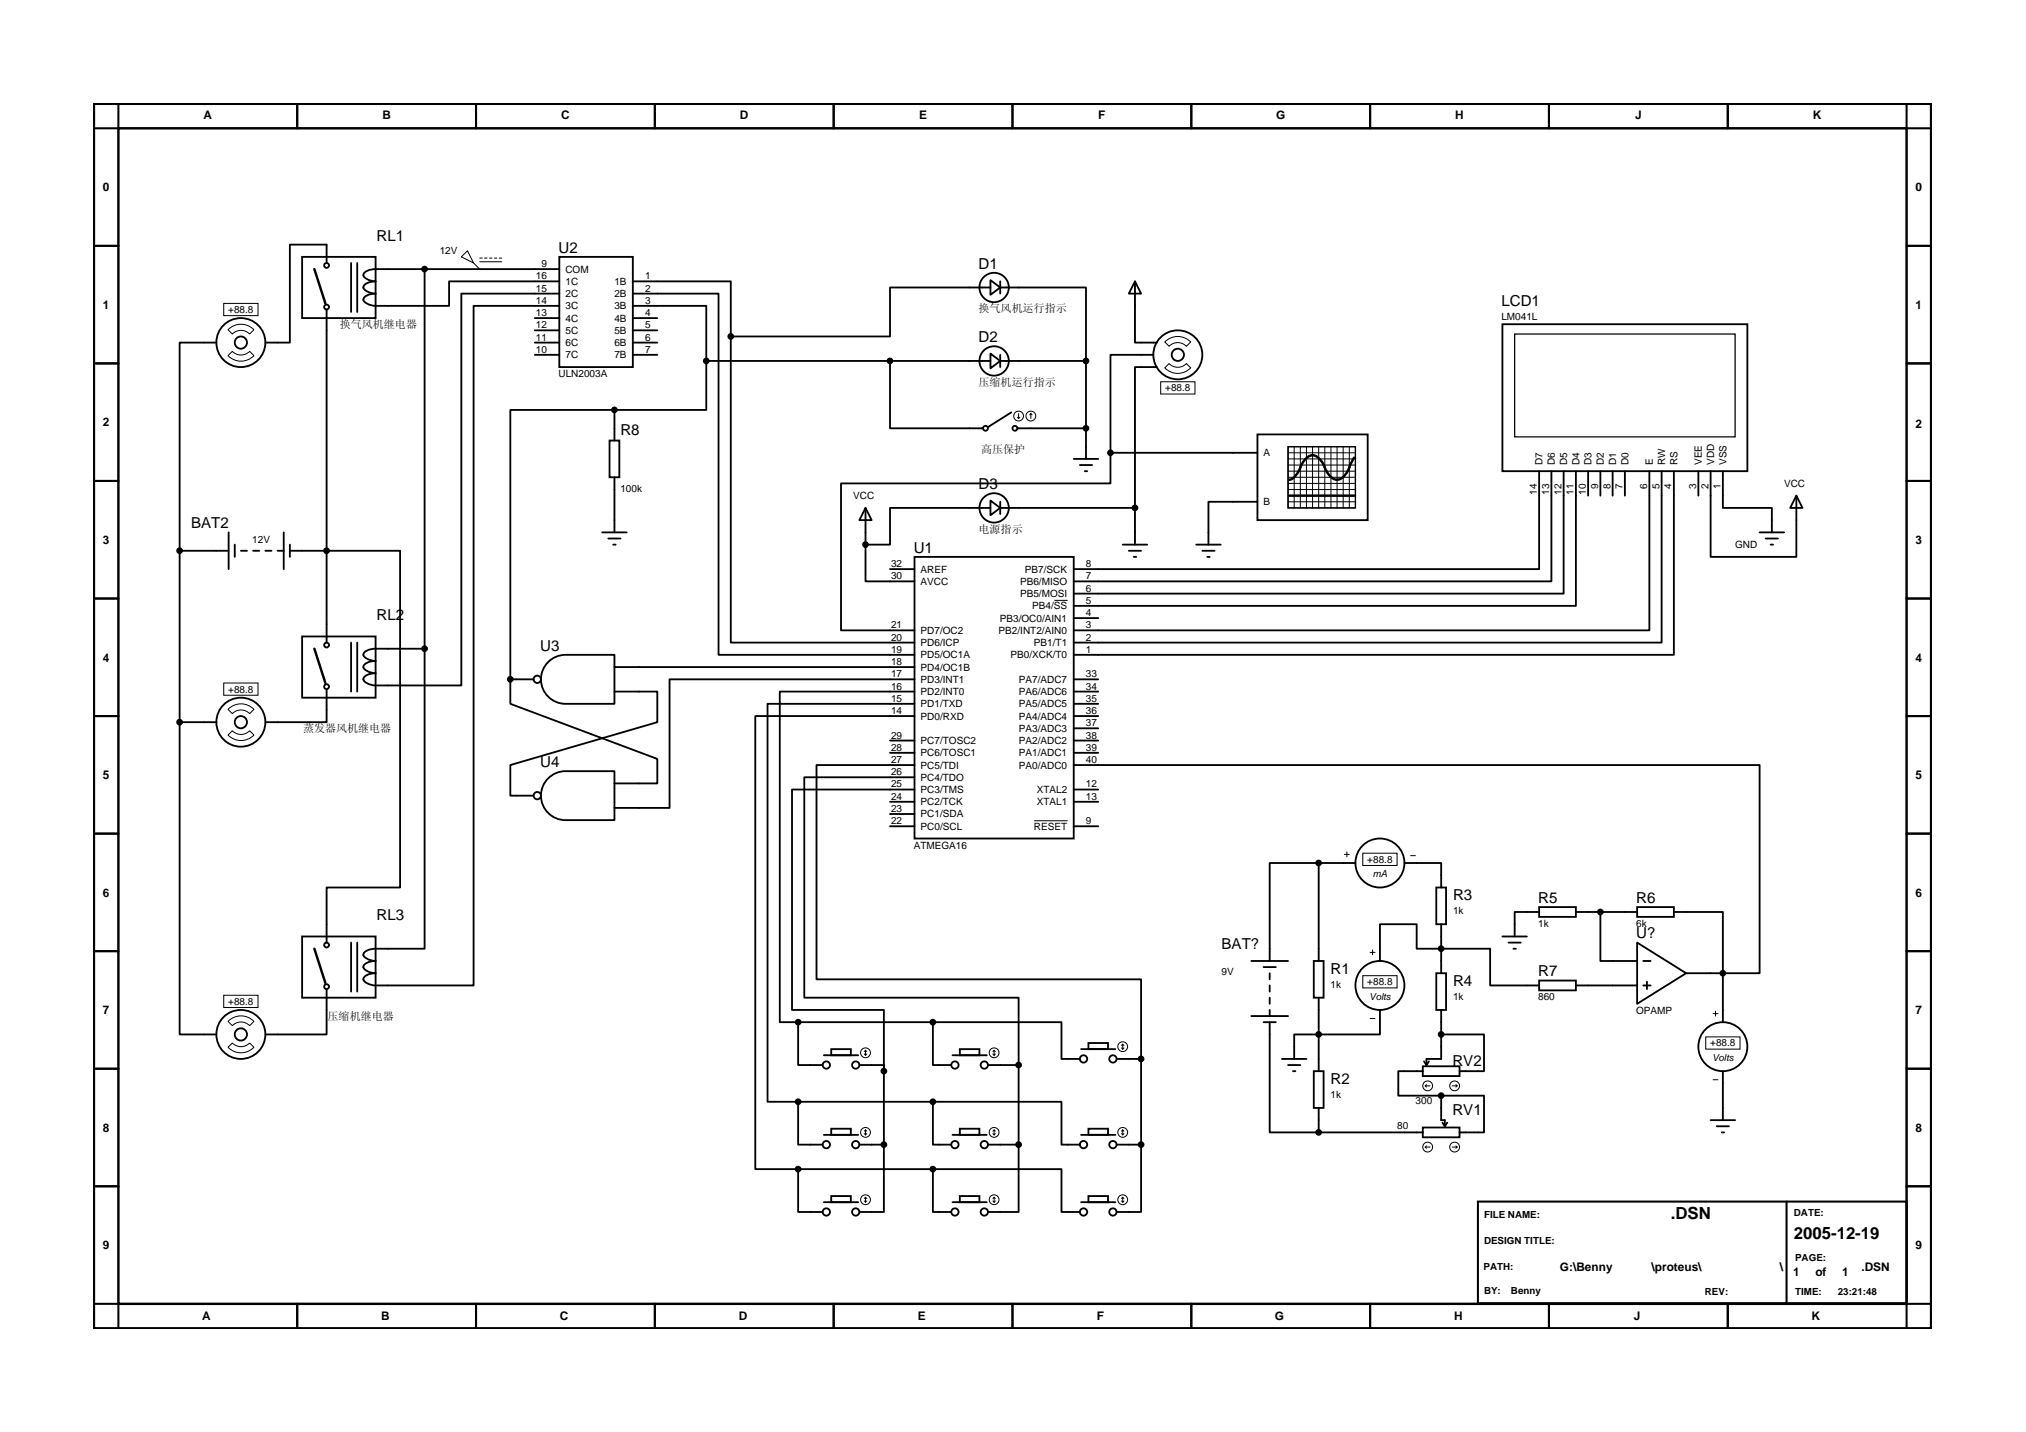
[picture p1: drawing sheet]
<svg xmlns="http://www.w3.org/2000/svg" width="420mm" height="297mm" viewBox="0 0 420 297" stroke-linecap="round" stroke-linejoin="round" font-family="sans-serif">
<path d="M19.5 21.5h381v254h-381zM24.6 26.6h370.8v243.9h-370.8zM65.2 55.8l2.3 7.1M280.8 94.9l-.4 .6a8.5 8.5 0 0 1-2.1 3.6 1.93 1.93 0 0 1-2.9-.8l-.3-.5a5.9 5.9 0 0 0-2.4-3.3 2.44 2.44 0 0 0-2.6 1.6l-.6 1.3a3.6 3.6 0 0 1-2.1 2.1M267.4 102.8h13.4M65.2 134.6l2.3 7.1M65.2 196.8l2.3 7.1" fill="none" stroke="#000" stroke-width=".51"/>
<g fill="none" stroke="#000" stroke-width=".42">
<path d="M24.6 21.5v5.1h-5.1M61.6 21.5v5.1M98.7 21.5v5.1M135.8 21.5v5.1M172.9 21.5v5.1M210 21.5v5.1M247.1 21.5v5.1M284.1 21.5v5.1M321.2 21.5v5.1M358.3 21.5v5.1M395.4 21.5v5.1h5.1M19.5 51h5.1"/>
<path d="M395.4 51h5.1M19.5 75.4h5.1M395.4 75.4h5.1M19.5 99.8h5.1M395.4 99.8h5.1M19.5 124.1h5.1M395.4 124.1h5.1M19.5 148.5h5.1M395.4 148.5h5.1M19.5 172.9h5.1M395.4 172.9h5.1M19.5 197.3h5.1"/>
<path d="M395.4 197.3h5.1M19.5 221.7h5.1M395.4 221.7h5.1M19.5 246.1h5.1M306.5 249.2h88.9v21.1h-88.9zM370.5 249.2v21.1M395.4 246.1h5.1M19.5 270.5h5.1v5M61.6 270.5v5M98.7 270.5v5M135.8 270.5v5M172.9 270.5v5"/>
<path d="M210 270.5v5M247.1 270.5v5M284.1 270.5v5M321.2 270.5v5M358.3 270.5v5M400.5 270.5h-5.1v5"/>
</g>
<g fill="none" stroke="#000" stroke-width=".38">
<path d="M62.7 53.3h15.2v12.7h-15.2zM67.7 54.6v-3.9h-7.6v20.4h-5.1M72.8 54.6v10.1M74.1 54.6v10.1M88.1 55.8v78.8M116 53.3h15.2v22.8h-15.2zM116 55.8h-38.1a2.31 2.31 0 0 0-2.5 1.3 2.69 2.69 0 0 0 2.5 1.3 2.31 2.31 0 0 0-2.5 1.2 2.69 2.69 0 0 0 2.5 1.3 2.31 2.31 0 0 0-2.5 1.3 2.69 2.69 0 0 0 2.5 1.2h15.2v-5h22.9M131.2 58.4h20.4v11.4M205.4 58.1l2 1.5-2 1.6zM205.4 59.6h-20.8v10.2h-33M207.4 59.6h17.8v15.3M207.4 58.4v2.5"/>
<path d="M235.4 58.4l1.2 2.5h-2.5zM235.4 58.4v12.7h4.5M44.9 71.1h-7.6v43.1M67.7 64.2v69.1M110.9 71.1h5.1M110.9 73.6h5.1M110.9 66h5.1M110.9 68.5h5.1M116 60.9h-20.3v81.3h-15.3a7 7 0 0 1-4.3-.5 .88 .88 0 0 1-.7-.8 .88 .88 0 0 1 .7-.9l1.8-.4a2.69 2.69 0 0 1-2.5-1.2 2.31 2.31 0 0 1 2.5-1.3 2.69 2.69 0 0 1-2.5-1.3 2.31 2.31 0 0 1 2.5-1.2h10.2M116 63.4h-17.8v141h-17.8a7 7 0 0 1-4.3-.4 .88 .88 0 0 1-.7-.9 .88 .88 0 0 1 .7-.9l1.8-.3a2.69 2.69 0 0 1-2.5-1.3 2.31 2.31 0 0 1 2.5-1.3 2.69 2.69 0 0 1-2.5-1.2 2.31 2.31 0 0 1 2.5-1.3h10.2v-62.2M131.2 60.9h17.8v74.9h40.7M131.2 63.4h15.3v11.5"/>
<path d="M131.2 71.1h5.1M131.2 73.6h5.1M131.2 66h5.1M131.2 68.5h5.1M146.5 74.9v10.1h-19.1M146.5 74.9h58.9M151.6 69.8v63.5h38.1M184.6 74.9v13.9h19.3M205.4 73.3l2 1.6-2 1.5zM207.4 74.9h17.8M207.4 73.6v2.5M225.2 74.9v20.3"/>
<path d="M239.2 73.6h-8.9v20.3M239.9 76.1h-4.5v29.3M311.6 67.3h50.8v30.4h-50.8zM126.4 91.4h2v7.6h-2zM127.4 85h-21.6v55.9M127.4 85v6.4M127.4 99v11.4M209.7 85.5l-4.8 3.1M211 88.8h14.2M222.7 95.2h5.1M223.9 96.5h2.6M225 97.7h.5"/>
<path d="M230.3 93.9v6.4h-55.9v30.5h15.3M230.3 93.9h30.5M260.8 90.1h22.8v17.8h-22.8zM319.2 97.7v20.4h-96.5M321.7 97.7v22.9h-99M324.3 97.7v25.4h-101.6M326.8 97.7v28h-104.1M329.4 97.7v5.1M331.9 97.7v5.1M334.4 97.7v5.1M337 97.7v5.1M342.1 97.7v33.1h-119.4"/>
<path d="M344.6 97.7v35.6h-121.9M347.1 97.7v38.1h-124.4M352.2 97.7v5.1M354.8 97.7v17.8h17.7v-12.7M357.3 97.7v7.7h10.2v5M37.3 114.2v35.6M37.3 114.2h10.1M47.4 110.4v7.7M48.7 113v2.5M50 114.2h1.2M52.5 114.2h1.3M55 114.2h1.3"/>
<path d="M57.6 114.2h1.2M58.8 110.4v7.7M60.1 114.2h22.9v69.9h-15.3v11.4M60.1 113v2.5M124.9 110.4h5.1M126.2 111.7h2.5M127.2 113h.5M179.5 105.4l1.3 2.5h-2.6zM179.5 113v7.6h10.2M179.5 105.4v7.6M184.6 118.1h5.1M189.7 115.5h33v58.4h-33z"/>
<path d="M205.4 103.8l2 1.6-2 1.5zM205.4 105.4h-20.8v7.6h-5.1M207.4 105.4h28M207.4 104.1v2.5M232.8 113h5.1M234.1 114.2h2.5M235.1 115.5h.5M235.4 105.4v7.6M248.1 113h5.1M249.3 114.2h2.6M250.4 115.5h.5M260.8 104.1h-10.2v8.9"/>
<path d="M364.9 110.4h5.1M366.2 111.7h2.5M367.2 113h.5M372.5 102.8l1.3 2.6h-2.5zM62.7 132h15.2v12.7h-15.2zM72.8 133.3v10.2M74.1 133.3v10.2M113.4 137.6a5.1 5.1 0 0 1 3.9-1.8h10.1v10.2h-10.1a5.1 5.1 0 0 1-4.6-2.9 5.1 5.1 0 0 1 .7-5.5zM127.4 138.4h62.3M222.7 128.2h5.1M37.3 149.8v64.8h7.6M37.3 149.8h7.6"/>
<path d="M67.7 142.9v6.9h-12.7M105.8 140.9v5.1l30.5 11.4v5.1h-8.9M105.8 140.9h4.9M127.4 143.5h8.9v6.3l-30.5 8.9v6.3h4.9M184.6 156.2h5.1M184.6 153.6h5.1M189.7 140.9h-50.8v26.7h-11.5M189.7 143.5h-28v68.5h3.8M189.7 146h-30.5v82.5h6.3M189.7 148.5h-33.1v94h8.9M189.7 158.7h-20.4v44.4h67.3v16.6M222.7 158.7h142.2v43.2h-7.6"/>
<path d="M222.7 140.9h5.1M222.7 156.2h5.1M222.7 153.6h5.1M222.7 151.1h5.1M222.7 148.5h5.1M222.7 146h5.1M222.7 143.5h5.1M113.4 161.8a5.1 5.1 0 0 1 3.9-1.8h10.1v10.1h-10.1a5.1 5.1 0 0 1-4.6-2.9 5.1 5.1 0 0 1 .7-5.4zM184.6 171.4h5.1M184.6 166.3h5.1M184.6 168.9h5.1M189.7 161.2h-22.9v45.8h44.4v13.9"/>
<path d="M189.7 163.8h-25.4v45.7h19v12.7M222.7 171.4h5.1M222.7 166.3h5.1M222.7 163.8h5.1M273.5 179h-10.2v20.3M273.5 179v20.3M273.5 179h7.6M291.3 179h7.6v5.1M62.7 194.3h15.2v12.7h-15.2zM72.8 195.5v10.2M74.1 195.5v10.2M259.5 199.3h7.6"/>
<path d="M272.5 199.3h2v7.7h-2zM286.2 199.3v-7.6h7.6v5.1h15.2v7.6h10.2M297.9 184.1h2v7.6h-2zM298.9 191.7v10.2M311.6 194.3h5.1M312.8 195.5h2.6M313.9 196.8h.5M319.2 188.2h7.6v2h-7.6zM319.2 189.2h-5.1v5.1M326.8 189.2h12.7M331.9 189.2v10.1h7.6M339.5 195.5l10.2 6.4-10.2 6.3z"/>
<path d="M339.5 188.2h7.6v2h-7.6zM340.8 199.3h1.5M347.1 189.2h10.2v12.7M67.7 205.2v9.4h-12.7M165.5 212v8.9h5.1M165.5 212h28M170.9 218.9h7.1M172.4 217.6h4v1.3h-4zM193.5 212h26.6v7.7h3.8M193.5 212v8.9h3.8M197.5 218.9h7.1M199.1 217.6h4v1.3h-4z"/>
<path d="M224.2 217.6h7.1M225.7 216.4h4.1v1.2h-4.1zM231.6 219.7h5M236.6 219.7v17.7M259.5 210.8h7.6M262 212h2.6M262 200.6h2.6M263.3 212v22.9h10.2M263.3 201.9v1.2M263.3 204.4v1.3M263.3 207v1.2M263.3 209.5v1.3"/>
<path d="M265.9 219.7h5M273.5 207v15.2M286.2 209.5v5.1h-17.8v5.1M297.9 201.9h2v7.6h-2zM298.9 214.6h8.9v7.6h-5.1M298.9 209.5v10.2h-3.1v1.2M319.2 203.4h7.6v2h-7.6zM326.8 204.4h12.7M340.8 204.4h1.5M341.5 203.7v1.5M349.7 201.9h7.6M357.3 201.9v10.1"/>
<path d="M165.5 228.5v8.9h5.1M165.5 228.5h28M170.9 235.4h7.1M172.4 234.1h4v1.3h-4zM178.2 220.9h5.1v1.3M178.2 237.4h5.1M183.3 237.4v14h-5.1M183.3 222.2v15.2M193.5 228.5h26.6v8.9h3.8M193.5 228.5v8.9h3.8M197.5 235.4h7.1M199.1 234.1h4v1.3h-4z"/>
<path d="M204.9 237.4h6.3M204.9 220.9h6.3M211.2 237.4v14h-6.3M211.2 220.9v16.5M224.2 235.4h7.1M225.7 234.1h4.1v1.3h-4.1zM231.6 237.4h5M236.6 237.4v14h-5M267.1 220.9h2.6M268.1 222.2h.5M272.5 222.2h2v7.6h-2zM273.5 229.8v5.1"/>
<path d="M273.5 234.9h21.6M295.1 221.2h7.6v2h-7.6zM295.1 233.9h7.6v2h-7.6zM295.1 222.2h-5.1v5.1h8.9M295.3 220.2l.5 .7M296.3 220.2l-.5 .7M298.9 227.3h8.9v7.6h-5.1M298.9 227.3v5.1h.7v1.2M299.1 232.9l.5 .7M300.1 232.9l-.5 .7M354.8 232.4h5M356 233.6h2.6"/>
<path d="M357 234.9h.5M357.3 222.2v10.2M165.5 242.5v8.9h5.1M165.5 242.5h28M170.9 249.4h7.1M172.4 248.1h4v1.3h-4zM193.5 242.5h26.6v8.9h3.8M193.5 242.5v8.9h3.8M197.5 249.4h7.1M199.1 248.1h4v1.3h-4zM224.2 249.4h7.1M225.7 248.1h4.1v1.3h-4.1z"/>
<circle cx="67.7" cy="55.1" r=".51"/>
<circle cx="206.2" cy="59.6" r="3"/>
<circle cx="49.9" cy="71.1" r="5.1"/>
<circle cx="50" cy="71.1" r="1.27"/>
<circle cx="67.7" cy="63.7" r=".51"/>
<circle cx="206.2" cy="74.9" r="3"/>
<circle cx="244.3" cy="73.6" r="5.1"/>
<circle cx="244.3" cy="73.6" r="1.27"/>
<circle cx="204.4" cy="88.8" r=".51"/>
<circle cx="210.5" cy="88.8" r=".51"/>
<circle cx="206.2" cy="105.3" r="3"/>
<circle cx="67.7" cy="133.8" r=".51"/>
<circle cx="49.9" cy="149.8" r="5.1"/>
<circle cx="50" cy="149.8" r="1.27"/>
<circle cx="67.7" cy="142.4" r=".51"/>
<circle cx="111.4" cy="140.9" r=".76"/>
<circle cx="111.4" cy="165" r=".76"/>
<circle cx="286.2" cy="179" r="5.1"/>
<circle cx="67.7" cy="196" r=".51"/>
<circle cx="49.9" cy="214.6" r="5.1"/>
<circle cx="50" cy="214.6" r="1.27"/>
<circle cx="67.7" cy="204.7" r=".51"/>
<circle cx="224.7" cy="219.6" r=".76"/>
<circle cx="230.8" cy="219.6" r=".76"/>
<circle cx="286.2" cy="204.4" r="5.1"/>
<circle cx="357.3" cy="217.1" r="5.1"/>
<circle cx="171.4" cy="220.9" r=".76"/>
<circle cx="171.4" cy="237.4" r=".76"/>
<circle cx="177.5" cy="220.9" r=".76"/>
<circle cx="177.5" cy="237.4" r=".76"/>
<circle cx="198" cy="220.9" r=".76"/>
<circle cx="198" cy="237.4" r=".76"/>
<circle cx="204.1" cy="220.9" r=".76"/>
<circle cx="204.1" cy="237.4" r=".76"/>
<circle cx="224.7" cy="237.4" r=".76"/>
<circle cx="230.8" cy="237.4" r=".76"/>
<circle cx="171.4" cy="251.4" r=".76"/>
<circle cx="177.5" cy="251.4" r=".76"/>
<circle cx="198" cy="251.4" r=".76"/>
<circle cx="204.1" cy="251.4" r=".76"/>
<circle cx="224.7" cy="251.4" r=".76"/>
<circle cx="230.8" cy="251.4" r=".76"/>
</g>
<path d="M314.1 69.3h45.7v21.3h-45.7zM267.1 92.7h14v12.7h-14z" fill="none" stroke="#000" stroke-width=".25"/>
<g fill="none" stroke="#000" stroke-width=".21">
<path d="M95.7 53.3l1.2-1.3 1.3 2.6zM98.2 54.6l1.3 1.2M99.5 53.5h.5M99.5 54.3h4.6M100.5 53.5h.5M101.5 53.5h.5M102.5 53.5h.5M103.5 53.5h.6M46.4 62.9h7.1v2.6h-7.1zM47.3 68.4a3.7 3.7 0 0 1 5.4 0l-.9 .9a2.51 2.51 0 0 0-3.6 0zM48.2 72.9a2.51 2.51 0 0 0 3.6 0l.9 .9a3.7 3.7 0 0 1-5.4 0zM240.7 79.2h7.1v2.5h-7.1z"/>
<path d="M241.6 76.3l.8-.9a2.51 2.51 0 0 0 3.6 0l.9 .9a3.7 3.7 0 0 1-5.3 0zM241.6 70.9a3.7 3.7 0 0 1 5.3 0l-.9 .9a2.51 2.51 0 0 0-3.6 0zM211 86.6l.2 .2M211.2 85.8v1M211.5 86.6l-.3 .2M213.8 85.8l-.3 .2M213.8 85.8l.2 .2M213.8 85.8v1M267.1 93.9h14M267.1 95.2h14M267.1 96.5h14M267.1 97.7h14"/>
<path d="M267.1 99h14M268.4 92.7v12.7M269.7 92.7v12.7M270.9 92.7l.1 12.7M272.2 92.7v12.7M273.5 92.7v12.7M274.7 92.7l.1 12.7M276 92.7l.1 12.7M277.3 92.7v12.7M278.6 92.7v12.7M279.8 92.7l.1 12.7M267.1 100.3h14"/>
<path d="M267.1 101.5h14M267.1 102.8h14M267.1 104.1h14M218.7 124.5h2.7M46.4 141.7h7.1v2.5h-7.1zM47.3 147.1a3.7 3.7 0 0 1 5.4 0l-.9 .9a2.51 2.51 0 0 0-3.6 0zM48.2 151.6a2.51 2.51 0 0 0 3.6 0l.9 .9a3.7 3.7 0 0 1-5.4 0zM214.5 170.3h6.9M278.8 177.2h1M279.3 176.7v1M282.6 177h7.1v2.5h-7.1zM292.5 177.5h1"/>
<path d="M284.1 197.6h1.1M284.6 197v1.1M46.4 206.4h7.1v2.6h-7.1zM47.3 211.9a3.7 3.7 0 0 1 5.4 0l-.9 .9a2.51 2.51 0 0 0-3.6 0zM47.3 217.2l.9-.8a2.51 2.51 0 0 0 3.6 0l.9 .8a3.7 3.7 0 0 1-5.4 0zM179.2 218.6l.3 .3M179.5 217.9v1M179.5 217.9l-.3 .2M179.5 217.9l.2 .2M179.7 218.6l-.2 .3M205.9 218.6l.3 .3M206.2 217.9v1"/>
<path d="M206.2 217.9l-.3 .2M206.2 217.9l.2 .2M206.4 218.6l-.2 .3M232.6 217.4l.2 .2M232.8 216.6v1M232.8 216.6l-.2 .3M232.8 216.6l.3 .3M233.1 217.4l-.3 .2M282.6 202.4h7.1v2.5h-7.1zM284.1 211.3h1.1M353.7 215.1h7.1v2.5h-7.1zM355.3 210.3h1"/>
<path d="M355.8 209.7v1.1M179.2 235.1l.3 .3M179.5 234.4v1M179.5 234.4l-.3 .2M179.5 234.4l.2 .2M179.7 235.1l-.2 .3M205.9 235.1l.3 .3M206.2 234.4v1M206.2 234.4l-.3 .2M206.2 234.4l.2 .2M206.4 235.1l-.2 .3M232.6 235.1l.2 .3"/>
<path d="M232.8 234.4v1M232.8 234.4l-.2 .2M232.8 234.4l.3 .2M233.1 235.1l-.3 .3M295.6 225.2l.2 .3M295.6 225.2h1M295.6 237.9l.2 .3M295.6 237.9h1M295.8 225l-.2 .2M295.8 237.7l-.2 .2M301.2 225.2h1M301.2 237.9h1"/>
<path d="M301.9 225l.3 .2M301.9 237.7l.3 .2M302.2 225.2l-.3 .3M302.2 237.9l-.3 .3M355.3 224h1M179.2 249.1l.3 .3M179.5 248.4v1M179.5 248.4l-.3 .2M179.5 248.4l.2 .2M179.7 249.1l-.2 .3M205.9 249.1l.3 .3M206.2 248.4v1"/>
<path d="M206.2 248.4l-.3 .2M206.2 248.4l.2 .2M206.4 249.1l-.2 .3M232.6 249.1l.2 .3M232.8 248.4v1M232.8 248.4l-.2 .2M232.8 248.4l.3 .2M233.1 249.1l-.3 .3"/>
<circle cx="211.2" cy="86.3" r="1.02"/>
<circle cx="213.8" cy="86.3" r="1.02"/>
<circle cx="179.5" cy="218.4" r="1.02"/>
<circle cx="206.2" cy="218.4" r="1.02"/>
<circle cx="232.8" cy="217.1" r="1.02"/>
<circle cx="179.5" cy="234.9" r="1.02"/>
<circle cx="206.2" cy="234.9" r="1.02"/>
<circle cx="232.8" cy="234.9" r="1.02"/>
<circle cx="296.1" cy="237.9" r="1.02"/>
<circle cx="296.1" cy="225.2" r="1.02"/>
<circle cx="301.7" cy="225.2" r="1.02"/>
<circle cx="301.7" cy="237.9" r="1.02"/>
<circle cx="179.5" cy="248.9" r="1.02"/>
<circle cx="206.2" cy="248.9" r="1.02"/>
<circle cx="232.8" cy="248.9" r="1.02"/>
</g>
<g fill="#000" stroke="#000" stroke-width=".38">
<circle cx="88.1" cy="55.8" r=".51"/>
<circle cx="146.5" cy="74.9" r=".51"/>
<circle cx="151.6" cy="69.8" r=".51"/>
<circle cx="184.6" cy="74.9" r=".51"/>
<circle cx="225.2" cy="74.9" r=".51"/>
<circle cx="127.4" cy="85" r=".51"/>
<circle cx="225.2" cy="88.8" r=".51"/>
<circle cx="230.3" cy="93.9" r=".51"/>
<circle cx="37.3" cy="114.2" r=".51"/>
<circle cx="67.7" cy="114.2" r=".51"/>
<circle cx="179.5" cy="113" r=".51"/>
<circle cx="235.4" cy="105.3" r=".51"/>
<circle cx="88.1" cy="134.6" r=".51"/>
<circle cx="37.3" cy="149.8" r=".51"/>
<circle cx="105.8" cy="140.9" r=".51"/>
<circle cx="273.5" cy="179" r=".51"/>
<circle cx="298.9" cy="196.8" r=".51"/>
<circle cx="331.9" cy="189.2" r=".51"/>
<circle cx="165.5" cy="212" r=".51"/>
<circle cx="193.5" cy="212" r=".51"/>
<circle cx="236.6" cy="219.6" r=".51"/>
<circle cx="273.5" cy="214.6" r=".51"/>
<circle cx="298.9" cy="214.6" r=".51"/>
<circle cx="357.3" cy="201.9" r=".51"/>
<circle cx="165.5" cy="228.5" r=".51"/>
<circle cx="183.3" cy="222.2" r=".51"/>
<circle cx="183.3" cy="237.4" r=".51"/>
<circle cx="193.5" cy="228.5" r=".51"/>
<circle cx="211.2" cy="220.9" r=".51"/>
<circle cx="211.2" cy="237.4" r=".51"/>
<circle cx="236.6" cy="237.4" r=".51"/>
<circle cx="273.5" cy="234.9" r=".51"/>
<circle cx="298.9" cy="227.3" r=".51"/>
<circle cx="165.5" cy="242.5" r=".51"/>
<circle cx="193.5" cy="242.5" r=".51"/>
</g>
<g font-size="3.5">
<text x="346.5" y="252.8">.DSN</text>
<text x="372" y="256.9">2005-12-19</text>
</g>
<g font-size="3.1">
<text x="78.1" y="49.9">RL1</text>
<text x="115.8" y="52.4">U2</text>
<text x="202.9" y="55.7">D1</text>
<text x="311.4" y="63.6">LCD1</text>
<text x="202.9" y="71">D2</text>
<text x="128.7" y="90.2">R8</text>
<text x="202.9" y="101.5">D3</text>
<text x="39.6" y="109.6">BAT2</text>
<text x="189.5" y="114.7">U1</text>
<text x="78.1" y="128.6">RL2</text>
<text x="112" y="135">U3</text>
<text x="112" y="159.1">U4</text>
<text x="78.1" y="190.8">RL3</text>
<text x="301.3" y="186.7">R3</text>
<text x="319" y="187.3">R5</text>
<text x="339.3" y="187.3">R6</text>
<text x="253.3" y="196.9">BAT?</text>
<text x="339.3" y="194.6">U?</text>
<text x="275.9" y="202">R1</text>
<text x="319" y="202.5">R7</text>
<text x="301.3" y="204.5">R4</text>
<text x="301.2" y="221.1">RV2</text>
<text x="275.9" y="224.8">R2</text>
<text x="301.2" y="231.3">RV1</text>
</g>
<g font-size="2.5">
<text x="42.2" y="24.7">A</text>
<text x="79.3" y="24.7">B</text>
<text x="116.4" y="24.7">C</text>
<text x="153.5" y="24.7">D</text>
<text x="190.6" y="24.7">E</text>
<text x="227.8" y="24.7">F</text>
<text x="264.6" y="24.7">G</text>
<text x="301.8" y="24.7">H</text>
<text x="339.1" y="24.7">J</text>
<text x="376" y="24.7">K</text>
<text x="21.3" y="39.7">0</text>
<text x="397.3" y="39.7">0</text>
<text x="21.3" y="64.1">1</text>
<text x="397.3" y="64.1">1</text>
<text x="21.3" y="88.5">2</text>
<text x="397.3" y="88.7">2</text>
<text x="21.3" y="112.8">3</text>
<text x="397.3" y="112.8">3</text>
<text x="21.3" y="137.2">4</text>
<text x="397.3" y="137.2">4</text>
<text x="21.3" y="161.6">5</text>
<text x="397.3" y="161.6">5</text>
<text x="21.3" y="186">6</text>
<text x="397.3" y="186">6</text>
<text x="21.3" y="210.4">7</text>
<text x="397.3" y="210.4">7</text>
<text x="21.3" y="234.8">8</text>
<text x="397.3" y="234.8">8</text>
<text x="21.3" y="259.2">9</text>
<text x="323.5" y="263.6">G:\Benny</text>
<text x="342.5" y="263.6">\proteus\</text>
<text x="369.1" y="263.6">\</text>
<text x="386" y="263.6">.DSN</text>
<text x="397.3" y="259.2">9</text>
<text x="371.9" y="264.6">1</text>
<text x="376.5" y="264.6">of</text>
<text x="382" y="264.6">1</text>
<text x="42" y="273.9">A</text>
<text x="79" y="273.9">B</text>
<text x="116.1" y="273.9">C</text>
<text x="153.2" y="273.9">D</text>
<text x="190.4" y="273.9">E</text>
<text x="227.5" y="273.9">F</text>
<text x="264.4" y="273.9">G</text>
<text x="301.5" y="273.9">H</text>
<text x="338.8" y="273.9">J</text>
<text x="375.7" y="273.9">K</text>
</g>
<g font-size="2.3">
<text x="202.9" y="64.8">换气风机运行指示</text>
<text x="70.5" y="68.1">换气风机继电器</text>
<text x="202.9" y="80">压缩机运行指示</text>
<text x="203.5" y="94">高压保护</text>
<text x="202.9" y="110.5">电源指示</text>
<text x="62.9" y="151.9">蒸发器风机继电器</text>
<text x="67.9" y="211.6">压缩机继电器</text>
</g>
<g font-size="2.1">
<text x="91.2" y="52.7">12V</text>
<text x="111.1" y="57.9">16</text>
<text x="112.3" y="55.4">9</text>
<text x="117.3" y="59.1">1C</text>
<text x="117.3" y="56.5">COM</text>
<text x="127.4" y="59.1">1B</text>
<text x="133.8" y="57.9">1</text>
<text x="47.3" y="64.9">+88.8</text>
<text x="111.1" y="60.5">15</text>
<text x="111.1" y="63">14</text>
<text x="111.1" y="65.6">13</text>
<text x="117.3" y="61.6">2C</text>
<text x="117.3" y="64.2">3C</text>
<text x="127.4" y="61.6">2B</text>
<text x="127.4" y="64.2">3B</text>
<text x="133.8" y="60.5">2</text>
<text x="133.8" y="63">3</text>
<text x="133.8" y="65.6">4</text>
<text x="111.1" y="68.1">12</text>
<text x="111.1" y="70.6">11</text>
<text x="117.3" y="66.7">4C</text>
<text x="117.3" y="69.2">5C</text>
<text x="117.3" y="71.8">6C</text>
<text x="127.4" y="66.7">4B</text>
<text x="127.4" y="69.2">5B</text>
<text x="127.4" y="71.8">6B</text>
<text x="133.8" y="68.1">5</text>
<text x="133.8" y="70.6">6</text>
<text x="311.4" y="66.4">LM041L</text>
<text x="111.1" y="73.2">10</text>
<text x="117.3" y="74.3">7C</text>
<text x="127.4" y="74.3">7B</text>
<text x="133.8" y="73.2">7</text>
<text x="115.8" y="78.3">ULN2003A</text>
<text x="241.6" y="81.2">+88.8</text>
<text x="262" y="94.6">A</text>
<text x="319.9" y="96.5" transform="rotate(-90 319.9 96.5)">D7</text>
<text x="322.5" y="96.5" transform="rotate(-90 322.5 96.5)">D6</text>
<text x="325" y="96.5" transform="rotate(-90 325 96.5)">D5</text>
<text x="327.5" y="96.5" transform="rotate(-90 327.5 96.5)">D4</text>
<text x="330.1" y="96.5" transform="rotate(-90 330.1 96.5)">D3</text>
<text x="331.4" y="101.4" transform="rotate(-90 331.4 101.4)">9</text>
<text x="332.6" y="96.5" transform="rotate(-90 332.6 96.5)">D2</text>
<text x="334" y="101.4" transform="rotate(-90 334 101.4)">8</text>
<text x="335.2" y="96.5" transform="rotate(-90 335.2 96.5)">D1</text>
<text x="336.5" y="101.4" transform="rotate(-90 336.5 101.4)">7</text>
<text x="337.7" y="96.5" transform="rotate(-90 337.7 96.5)">D0</text>
<text x="341.6" y="101.4" transform="rotate(-90 341.6 101.4)">6</text>
<text x="342.8" y="96.5" transform="rotate(-90 342.8 96.5)">E</text>
<text x="344.1" y="101.4" transform="rotate(-90 344.1 101.4)">5</text>
<text x="345.3" y="96.5" transform="rotate(-90 345.3 96.5)">RW</text>
<text x="346.7" y="101.4" transform="rotate(-90 346.7 101.4)">4</text>
<text x="347.9" y="96.5" transform="rotate(-90 347.9 96.5)">RS</text>
<text x="351.7" y="101.4" transform="rotate(-90 351.7 101.4)">3</text>
<text x="352.9" y="96.5" transform="rotate(-90 352.9 96.5)">VEE</text>
<text x="354.3" y="101.4" transform="rotate(-90 354.3 101.4)">2</text>
<text x="355.5" y="96.5" transform="rotate(-90 355.5 96.5)">VDD</text>
<text x="356.8" y="101.4" transform="rotate(-90 356.8 101.4)">1</text>
<text x="358" y="96.5" transform="rotate(-90 358 96.5)">VSS</text>
<text x="370" y="101">VCC</text>
<text x="128.7" y="102">100k</text>
<text x="177" y="103.5">VCC</text>
<text x="262" y="104.8">B</text>
<text x="318.7" y="102.6" transform="rotate(-90 318.7 102.6)">14</text>
<text x="321.3" y="102.6" transform="rotate(-90 321.3 102.6)">13</text>
<text x="323.8" y="102.6" transform="rotate(-90 323.8 102.6)">12</text>
<text x="326.3" y="102.6" transform="rotate(-90 326.3 102.6)">11</text>
<text x="328.9" y="102.6" transform="rotate(-90 328.9 102.6)">10</text>
<text x="52.3" y="112.6">12V</text>
<text x="359.8" y="113.7">GND</text>
<text x="184.8" y="117.6">32</text>
<text x="190.9" y="118.8">AREF</text>
<text x="212.6" y="118.8">PB7/SCK</text>
<text x="225.2" y="117.6">8</text>
<text x="184.8" y="120.2">30</text>
<text x="190.9" y="121.3">AVCC</text>
<text x="211.5" y="123.9">PB5/MOSI</text>
<text x="211.5" y="121.3">PB6/MISO</text>
<text x="225.2" y="125.3">5</text>
<text x="225.2" y="122.7">6</text>
<text x="225.2" y="120.2">7</text>
<text x="184.8" y="130.3">21</text>
<text x="190.9" y="131.5">PD7/OC2</text>
<text x="207.1" y="131.5">PB2/INT2/AIN0</text>
<text x="207.3" y="128.9">PB3/OC0/AIN1</text>
<text x="214.1" y="126.4">PB4/SS</text>
<text x="225.2" y="130.3">3</text>
<text x="225.2" y="127.8">4</text>
<text x="184.8" y="138">18</text>
<text x="184.8" y="135.4">19</text>
<text x="184.8" y="132.9">20</text>
<text x="190.9" y="136.6">PD5/OC1A</text>
<text x="190.9" y="134">PD6/ICP</text>
<text x="209.5" y="136.6">PB0/XCK/T0</text>
<text x="214.4" y="134">PB1/T1</text>
<text x="225.2" y="132.9">2</text>
<text x="225.2" y="135.4">1</text>
<text x="47.3" y="143.7">+88.8</text>
<text x="184.8" y="143">16</text>
<text x="184.8" y="140.5">17</text>
<text x="190.9" y="141.6">PD3/INT1</text>
<text x="190.9" y="139.1">PD4/OC1B</text>
<text x="211.3" y="141.6">PA7/ADC7</text>
<text x="225.2" y="143">34</text>
<text x="225.2" y="140.5">33</text>
<text x="184.8" y="148.1">14</text>
<text x="184.8" y="145.6">15</text>
<text x="190.9" y="149.3">PD0/RXD</text>
<text x="190.9" y="146.7">PD1/TXD</text>
<text x="190.9" y="144.2">PD2/INT0</text>
<text x="211.3" y="149.3">PA4/ADC4</text>
<text x="211.3" y="146.7">PA5/ADC5</text>
<text x="211.3" y="144.2">PA6/ADC6</text>
<text x="225.2" y="148.1">36</text>
<text x="225.2" y="145.6">35</text>
<text x="184.8" y="155.7">28</text>
<text x="184.8" y="153.2">29</text>
<text x="190.9" y="154.3">PC7/TOSC2</text>
<text x="211.3" y="154.3">PA2/ADC2</text>
<text x="211.3" y="151.8">PA3/ADC3</text>
<text x="225.2" y="155.7">39</text>
<text x="225.2" y="153.2">38</text>
<text x="225.2" y="150.7">37</text>
<text x="184.8" y="160.8">26</text>
<text x="184.8" y="158.3">27</text>
<text x="190.9" y="162">PC4/TDO</text>
<text x="190.9" y="159.4">PC5/TDI</text>
<text x="190.9" y="156.9">PC6/TOSC1</text>
<text x="211.3" y="159.4">PA0/ADC0</text>
<text x="211.3" y="156.9">PA1/ADC1</text>
<text x="225.2" y="158.3">40</text>
<text x="184.8" y="165.9">24</text>
<text x="184.8" y="163.4">25</text>
<text x="190.9" y="167">PC2/TCK</text>
<text x="190.9" y="164.5">PC3/TMS</text>
<text x="215" y="167">XTAL1</text>
<text x="215" y="164.5">XTAL2</text>
<text x="225.2" y="165.9">13</text>
<text x="225.2" y="163.4">12</text>
<text x="184.8" y="171">22</text>
<text x="184.8" y="168.4">23</text>
<text x="190.9" y="172.1">PC0/SCL</text>
<text x="190.9" y="169.6">PC1/SDA</text>
<text x="214.4" y="172.1">RESET</text>
<text x="225.2" y="171">9</text>
<text x="189.5" y="176">ATMEGA16</text>
<text x="283.5" y="179">+88.8</text>
<text x="301.3" y="189.6">1k</text>
<text x="319" y="192.3">1k</text>
<text x="339.3" y="192.3">6k</text>
<text x="253.3" y="202.3">9V</text>
<text x="47.3" y="208.4">+88.8</text>
<text x="275.9" y="204.8">1k</text>
<text x="283.5" y="204.4">+88.8</text>
<text x="301.3" y="207.4">1k</text>
<text x="319" y="207.5">860</text>
<text x="339.3" y="210.3">OPAMP</text>
<text x="354.7" y="217.1">+88.8</text>
<text x="275.9" y="227.7">1k</text>
<text x="293.6" y="229.1">300</text>
<text x="289.8" y="234.2">80</text>
</g>
<g font-size="2">
<text x="284.7" y="182">mA</text>
<text x="284" y="207.4">Volts</text>
<text x="355.1" y="220.1">Volts</text>
<text x="307.8" y="252.7">FILE NAME:</text>
<text x="372" y="252.2">DATE:</text>
<text x="307.7" y="263.5">PATH:</text>
<text x="307.8" y="258.1">DESIGN TITLE:</text>
<text x="372.3" y="261.6">PAGE:</text>
<text x="307.8" y="268.4">BY:</text>
<text x="313.4" y="268.4">Benny</text>
<text x="353.6" y="268.5">REV:</text>
<text x="372.3" y="268.5">TIME:</text>
<text x="381.1" y="268.5">23:21:48</text>
</g>
</svg>
